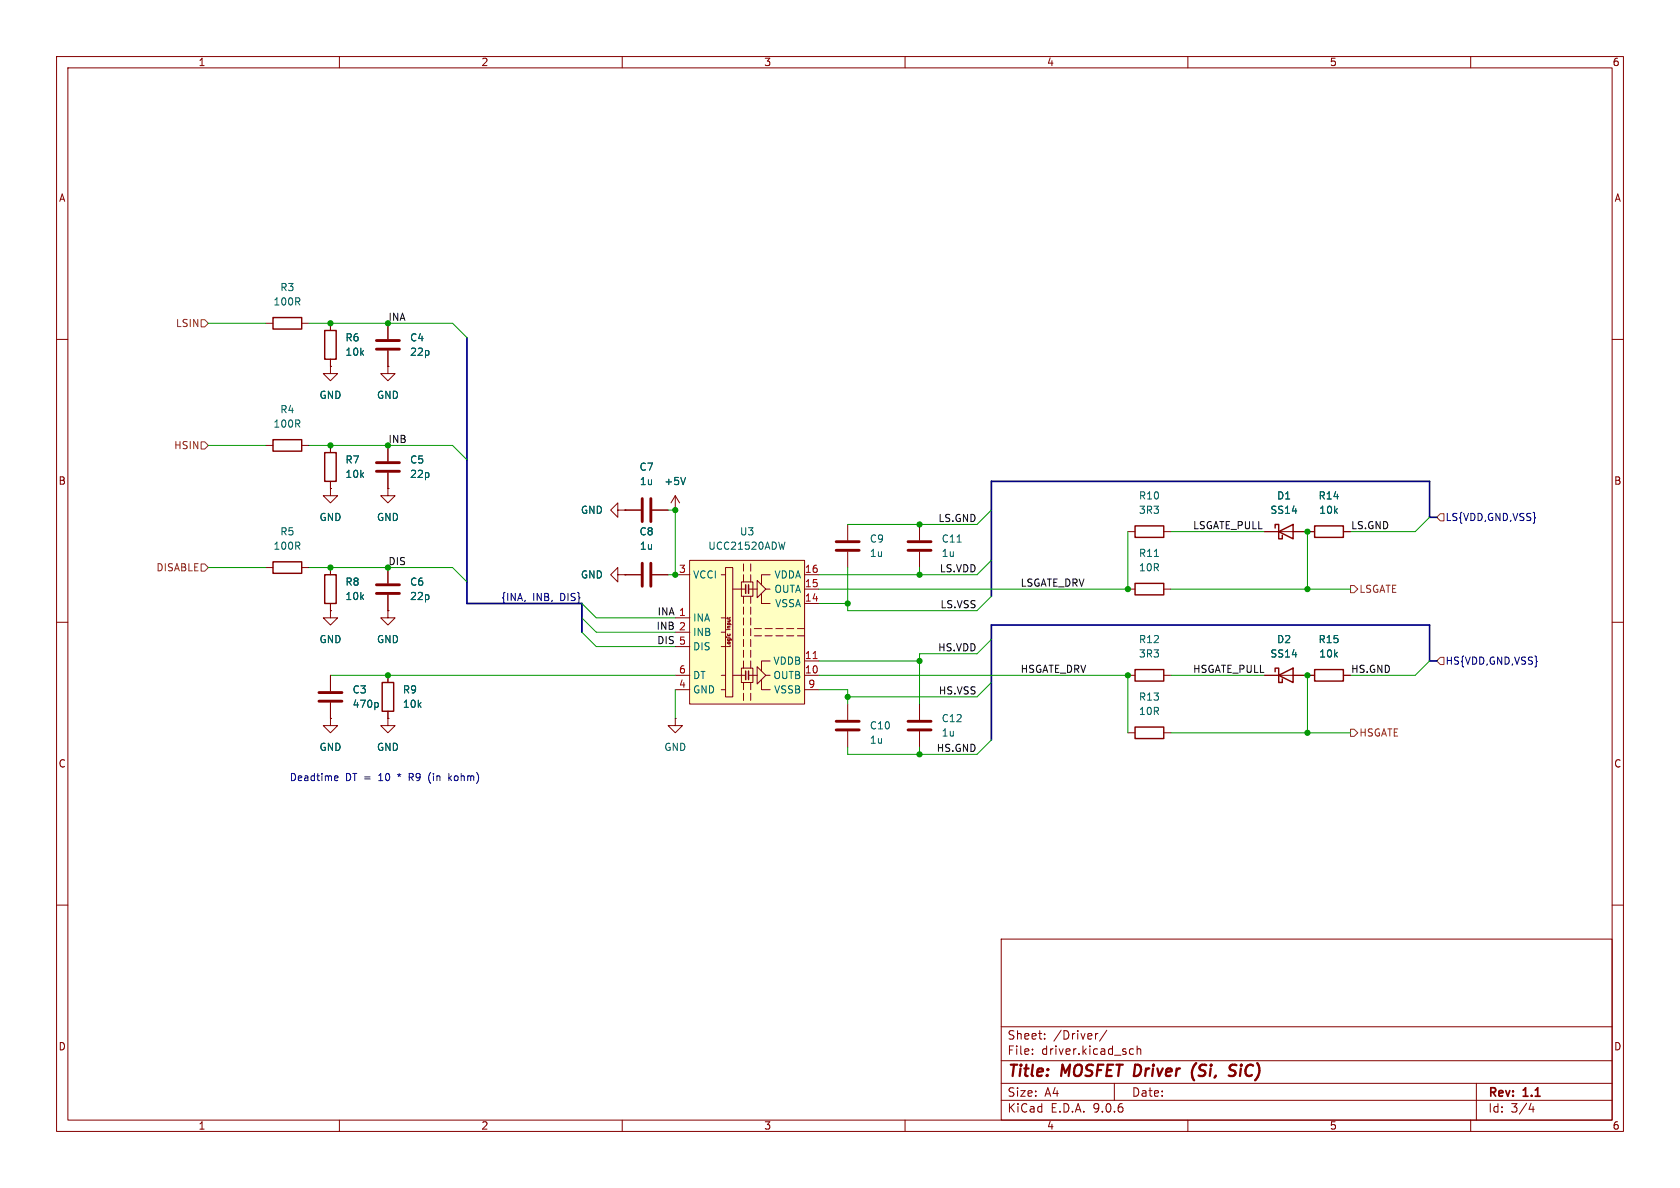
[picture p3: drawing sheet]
<svg xmlns="http://www.w3.org/2000/svg" width="297mm" height="210mm" viewBox="0 0 297 210" stroke-linecap="round" stroke-linejoin="round" font-family="sans-serif">
<g fill="none" stroke="#840000" stroke-width=".18">
<path d="M10 10h277v190h-277zM12 12h273v186h-273zM60 10v2M110 10v2M160 10v2M210 10v2M260 10v2M47 57.2h1.3M53.3 57.2h1.3M58.4 57.2v1.2M10 60h2M47 78.7h1.3"/>
<path d="M53.3 78.7h1.3M58.4 64.8v1.2h1.3l-1.3 1.3-1.3-1.3h1.3M58.4 64.8h.1M58.4 63.5v1.3M58.4 78.7v1.3M68.6 78.7v2.8M285 60h2M58.4 85.1v1.3M68.6 86.4v1.2h1.2l-1.2 1.3-1.3-1.3h1.3M68.6 86.4h.1M68.6 83.6v2.8M109.2 90.2v-1.3l-1.3 1.3 1.3 1.2v-1.2h1.3"/>
<path d="M110.5 90.2h.1M110.5 90.2h2.8M115.3 90.2h2.8M119.4 90.2h.1M119.4 87.6l-.8 1.3M119.4 87.6l.7 1.3M119.4 87.6v2.6M162.6 92.7v2.8M162.6 97.5v2.8M199.4 94h1.3M205.7 94h1.3M223.5 94h8.9"/>
<path d="M237.5 94h1.3M10 110h2M109.2 101.6v-1.3l-1.3 1.3 1.3 1.3v-1.3h1.3M110.5 101.6h.1M110.5 101.6h2.8M115.3 101.6h2.8M199.4 119.4h1.3M199.4 104.1h1.3M205.7 119.4h1.3M205.7 104.1h1.3M231.1 119.4h1.3M237.5 119.4h1.3"/>
<path d="M285 110h2M119.4 127v1.3h1.2l-1.2 1.2-1.3-1.2h1.3M119.4 127h.1M199.4 129.5h1.3M205.7 129.5h1.3M10 160h2M177 166h108v32h-108zM285 160h2M60 198v2M110 198v2M160 198v2M177 194.5h108"/>
<path d="M177 191.5h108M177 187.5h108M177 181.5h108M182.5 186.3v.1M182.5 185.5v.1M184.7 183.6v.1M184.7 182.8v.1M194.1 182.7l-.3 .1-.1 .2M195.7 182.1l-1.3 2M197 191.5v3M199.7 186.3l.3 .1 .4-.1M200.4 185.5l-.4-.1-.3 .1"/>
<path d="M201 185.5l.2-.1 .4 .1 .1 .9M201 184.9v1.5M210 198v2M260 198v2M261 191.5v6.5M270.7 195l-.4 1.1h.9M271 195.6v1"/>
</g>
<path d="M211.5 187.9a2.35 2.35 0 0 0-.4 3.1M217.5 189l.6 .3a.49 .49 0 0 1 .3 .5 .49 .49 0 0 1-.4 .4h-.5M218.6 188.3a.85 .85 0 0 0-1.1 .1l-.1 .2" fill="none" stroke="#840000" stroke-width=".4"/>
<path d="M48.3 56.1h5v2.1h-5zM57.4 58.4h2v5.1h-2zM48.3 77.7h5v2.1h-5zM57.4 80h2v5.1h-2zM200.7 93h5v2h-5zM225.4 93.3v-.6h.7v2.6h.6v-.7M226.1 94l2.5-1.3v2.6zM232.4 93h5.1v2h-5.1zM200.7 118.4h5v2h-5zM200.7 103.1h5v2.1h-5zM232.4 118.4h5.1v2h-5.1zM200.7 128.5h5v2.1h-5z" fill="none" stroke="#840000" stroke-width=".25"/>
<path d="M121.2 84.4l-.4 1.3M169.2 95.8h.7M204.1 98.4h.7" fill="none" stroke="#006464" stroke-width=".18"/>
<path d="M66.5 81.8h4.1M66.5 83.3h4.1M113.5 88.1v4.1M113.5 99.6v4M115.1 88.1v4.1M115.1 99.6v4M160.5 97.3h4.1M160.5 95.8h4.1" fill="none" stroke="#840000" stroke-width=".51"/>
<path d="M121.9 99.1h20.3v25.4h-20.3z" fill="#ffffc2"/>
<g fill="none" stroke="#840000" stroke-width=".18">
<path d="M58.4 57.2v1.2M68.6 57.2v2.7M58.4 64.8h.1M58.4 63.5v1.3M58.4 78.7v1.3M68.6 64.8v1.2h1.2l-1.2 1.3-1.3-1.3h1.3M68.6 64.8h.1M68.6 62v2.8M68.6 78.7v2.8M58.4 86.4v1.2h1.3l-1.3 1.3-1.3-1.3h1.3M58.4 86.4h.1M58.4 85.1v1.3"/>
<path d="M68.6 86.4h.1M68.6 83.6v2.8M110.5 90.2h.1M110.5 90.2h2.8M115.3 90.2h2.8M119.4 90.2h.1M121.9 99.1h20.3v25.4h-20.3zM131.4 99.7v1.3M132.7 99.7v1.3M149.9 92.7v2.8M149.9 97.5v2.8M223.5 94h2.6"/>
<path d="M228.6 94h3.8M237.5 94h1.3M47 100.3h1.3M53.3 100.3h1.3M58.4 108v1.2h1.3l-1.3 1.3-1.3-1.3h1.3M58.4 108h.1M58.4 100.3v1.3M58.4 106.7v1.3M58.4 119.4v2.8M68.6 108v1.2h1.2l-1.2 1.3-1.3-1.3h1.3M68.6 108h.1M68.6 100.3v2.8"/>
<path d="M68.6 105.2v2.8M68.6 119.4v1.3M110.5 101.6h.1M110.5 101.6h2.8M115.3 101.6h2.8M119.4 119.4h2.5M119.4 101.6h2.5M119.4 109.2h2.5M119.4 111.8h2.5M119.4 114.3h2.5M127.5 119.4h.8M127.5 101.6h.8"/>
<path d="M127.5 109.2h.8M127.5 111.8h.8M127.5 114.3h.8M128.3 100.3h1.2v22.9h-1.2zM128.7 112.1l-.1 .1M129 112.1l.1 .1M129.5 104.1h2.3M129.5 119.4h2.3M131.1 102.9h2v2.5h-2zM131.1 118.1h2v2.6h-2zM131.4 101.6v1.3M131.4 105.4v1.3"/>
<path d="M131.4 107.3v1.3M131.4 109.2v1.3M131.4 111.1v1.3M131.4 113v1.3M131.4 114.9v1.3M131.4 116.8v1.3M132.3 104.1h1.6M132.3 119.4h1.6M132.7 101.6v1.3M132.7 105.4v1.3M132.7 107.3v1.3M132.7 109.2v1.3"/>
<path d="M132.7 111.1v1.3M132.7 113v1.3M132.7 114.9v1.3M132.7 116.8v1.3M133.3 111.1h1.3M133.3 112.4h1.3M133.9 102.6l1.5 1.5-1.5 1.6zM133.9 117.9l1.5 1.5-1.5 1.5zM134.6 104.9v1.8h1.5M135.3 111.1h1.2M135.3 112.4h1.2M135.4 104.1h.7"/>
<path d="M135.4 119.4h.7M136.1 101.6h-1.5v1.8M136.1 116.8h-1.5v1.8M137.2 111.1h1.2M137.2 112.4h1.2M139.1 111.1h1.2M139.1 112.4h1.2M141 111.1h1.2M141 112.4h1.2M142.2 104.1h2.6M142.2 119.4h2.6M142.2 101.6h2.6"/>
<path d="M142.2 106.7h2.6M142.2 116.8h2.6M223.5 119.4h8.9M237.5 119.4h1.3M58.4 127v1.3h1.3l-1.3 1.2-1.3-1.2h1.3M58.4 127h.1M58.4 124.2v2.8M68.6 127v1.3h1.2l-1.2 1.2-1.3-1.2h1.3M68.6 127h.1M68.6 125.7v1.3M119.4 121.9h2.5M127.5 121.9h.8"/>
<path d="M131.4 120.7v1.2M131.4 122.6v1.2M132.7 120.7v1.2M132.7 122.6v1.2M134.6 120.1v1.8h1.5M142.2 121.9h2.6M149.9 124.5v2.8M149.9 129.3v2.8M162.6 124.5v2.8M162.6 129.3v2.8"/>
</g>
<path d="M48.3 99.3h5v2h-5zM57.4 101.6h2v5.1h-2zM131.8 103.4v1.5M131.8 118.6v1.5M132.3 103.4v1.5M132.3 118.6v1.5M225.4 118.7v-.6h.7v2.6h.6v-.7M226.1 119.4l2.5-1.3v2.6zM67.6 120.7h2v5h-2z" fill="none" stroke="#840000" stroke-width=".25"/>
<path d="M143.8 116.4h.7" fill="none" stroke="#a90000" stroke-width=".18"/>
<path d="M121.2 84.4l-.4 1.3M138.8 95.8l-.3 1.3M66.6 124.2l.3 .2v.4l-.3 .2" fill="none" stroke="#006464" stroke-width=".18"/>
<path d="M66.5 60.2h4.1M66.5 61.7h4.1M147.8 97.3h4.1M147.8 95.8h4.1M66.5 103.4h4.1M66.5 104.9h4.1M56.4 122.4h4.1M56.4 124h4.1M147.8 127.5h4.1M147.8 129h4.1M160.5 127.5h4.1M160.5 129h4.1" fill="none" stroke="#840000" stroke-width=".51"/>
<path d="M35.6 56.5h.6l.6 .7-.6 .6h-.6zM35.6 78.1h.6l.6 .6-.6 .7h-.6zM35.6 99.7h.6l.6 .6-.6 .7h-.6zM254.6 90.8h.7v1.3h-.7l-.6-.7zM238.8 103.5h.6l.6 .6-.6 .7h-.6zM254.6 116.2h.7v1.3h-.7l-.6-.7zM238.8 128.9h.6l.6 .6-.6 .7h-.6z" fill="none" stroke="#725600" stroke-width=".18"/>
<path d="M82.5 59.7v47h20.4v5.1M254 91.4h-1.3v-6.3h-77.4v20.3M254 116.8h-1.3v-6.3h-77.4v20.3" fill="none" stroke="#000084" stroke-width=".3"/>
<g fill="none" stroke="#009600" stroke-width=".18">
<path d="M36.8 57.2h10.2M54.6 57.2h25.4l2.5 2.5M36.8 78.7h10.2M54.6 78.7h25.4l2.5 2.6M118.1 90.2h1.3v11.4h-1.3M175.3 99.1l-2.6 2.5h-27.9M175.3 90.2l-2.6 2.5h-22.8M199.4 94v10.1h-54.6M207 94h16.5M231.1 94v10.1M252.7 91.4l-2.5 2.6h-11.4M36.8 100.3h10.2"/>
<path d="M54.6 100.3h25.4l2.5 2.6M58.4 119.4h61M102.9 109.2l2.5 2.6h14M102.9 106.7l2.5 2.5h14M102.9 111.8l2.5 2.5h14M144.8 119.4h54.6v10.1M144.8 106.7h5.1M144.8 116.8h17.8M149.9 100.3v7.7h22.8l2.6-2.6M162.6 100.3v1.3M175.3 113l-2.6 2.6h-10.1v8.9M207 119.4h16.5"/>
<path d="M207 104.1h31.8M231.1 119.4v10.1M252.7 116.8l-2.5 2.6h-11.4M119.4 121.9v5.1M144.8 121.9h5.1v2.6M162.6 132.1v1.3M175.3 130.8l-2.6 2.6h-22.8v-1.3M175.3 120.7l-2.6 2.5h-22.8M207 129.5h31.8"/>
</g>
<path d="M59.2 137.9h.5M59.2 137.2h.4l.2 .3-.6 .1M72.3 137.4h.5M72.8 136.7h-.5v1.3M76.1 136.5a1.46 1.46 0 0 0 0 2M79.4 136.7v1.3M79.5 137.5l.3 .5M79.8 137.2l-.4 .4" fill="none" stroke="#0000c2" stroke-width=".18"/>
<g fill="#009600" stroke="#009600" stroke-width=".18">
<circle cx="162.6" cy="116.8" r=".46"/>
<circle cx="149.9" cy="123.2" r=".46"/>
<circle cx="162.6" cy="133.4" r=".46"/>
<circle cx="119.4" cy="90.2" r=".46"/>
<circle cx="119.4" cy="101.6" r=".46"/>
<circle cx="162.6" cy="92.7" r=".46"/>
<circle cx="162.6" cy="101.6" r=".46"/>
<circle cx="199.4" cy="119.4" r=".46"/>
<circle cx="231.1" cy="94" r=".46"/>
<circle cx="231.1" cy="104.1" r=".46"/>
<circle cx="199.4" cy="104.1" r=".46"/>
<circle cx="231.1" cy="129.5" r=".46"/>
<circle cx="231.1" cy="119.4" r=".46"/>
<circle cx="68.6" cy="119.4" r=".46"/>
<circle cx="68.6" cy="100.3" r=".46"/>
<circle cx="68.6" cy="78.7" r=".46"/>
<circle cx="58.4" cy="78.7" r=".46"/>
<circle cx="58.4" cy="57.2" r=".46"/>
<circle cx="58.4" cy="100.3" r=".46"/>
<circle cx="68.6" cy="57.2" r=".46"/>
<circle cx="149.9" cy="106.7" r=".46"/>
</g>
<g font-size="2.8" fill="#840000">
<text x="178" y="190.9">Title:</text>
<text x="187.7" y="190.9">MOSFET Driver</text>
<text x="212.3" y="190.9">(Si,</text>
<text x="219.8" y="190.9">SiC)</text>
</g>
<g font-size="2.1" fill="#840000">
<text x="178" y="184">Sheet:</text>
<text x="186.2" y="184">/Driver/</text>
<text x="178" y="186.7">File:</text>
<text x="184.1" y="186.7">driver.kicad_sch</text>
<text x="178" y="196.9">KiCad</text>
<text x="178" y="194.1">Size:</text>
<text x="184.7" y="194.1">A4</text>
<text x="185.7" y="196.9">E.D.A.</text>
<text x="193.3" y="196.9">9.0.6</text>
<text x="200" y="194.1">Date:</text>
<text x="263" y="194.3">Rev:</text>
<text x="263" y="196.9">Id:</text>
<text x="267.1" y="196.9">3/4</text>
<text x="269.4" y="194.3">1.1</text>
</g>
<g font-size="1.8" fill="#840000">
<text x="35" y="11.9">1</text>
<text x="85" y="11.9">2</text>
<text x="135" y="11.9">3</text>
<text x="185" y="11.9">4</text>
<text x="235" y="11.9">5</text>
<text x="285" y="11.9">6</text>
<text x="10.3" y="35.9">A</text>
<text x="285.3" y="35.9">A</text>
<text x="10.3" y="85.9">B</text>
<text x="285.3" y="85.9">B</text>
<text x="10.3" y="135.9">C</text>
<text x="285.3" y="135.9">C</text>
<text x="10.3" y="185.9">D</text>
<text x="285.3" y="185.9">D</text>
<text x="35" y="199.9">1</text>
<text x="85" y="199.9">2</text>
<text x="135" y="199.9">3</text>
<text x="185" y="199.9">4</text>
<text x="235" y="199.9">5</text>
<text x="285" y="199.9">6</text>
</g>
<g font-size="1.8" fill="#006464">
<text x="49.5" y="51.7">R3</text>
<text x="48.2" y="54.2">100R</text>
<text x="61" y="60.6">R6</text>
<text x="61" y="63.1">10k</text>
<text x="72.4" y="60.6">C4</text>
<text x="72.4" y="63.1">22p</text>
<text x="56.4" y="70.7">GND</text>
<text x="66.5" y="70.7">GND</text>
<text x="48.2" y="75.8">100R</text>
<text x="49.5" y="73.3">R4</text>
<text x="61" y="82.1">R7</text>
<text x="72.4" y="82.1">C5</text>
<text x="113" y="83.4">C7</text>
<text x="61" y="84.7">10k</text>
<text x="72.4" y="84.7">22p</text>
<text x="113" y="86">1u</text>
<text x="117.3" y="86">+5V</text>
<text x="201.3" y="88.5">R10</text>
<text x="225.7" y="88.5">D1</text>
<text x="233" y="88.5">R14</text>
<text x="49.5" y="94.8">R5</text>
<text x="56.4" y="92.3">GND</text>
<text x="66.5" y="92.3">GND</text>
<text x="102.6" y="91">GND</text>
<text x="113" y="94.8">C8</text>
<text x="130.7" y="94.8">U3</text>
<text x="201.3" y="91">3R3</text>
<text x="224.5" y="91">SS14</text>
<text x="233.1" y="91">10k</text>
<text x="48.2" y="97.4">100R</text>
<text x="113" y="97.4">1u</text>
<text x="125.1" y="97.4">UCC21520ADW</text>
<text x="153.7" y="96.1">C9</text>
<text x="153.7" y="98.7">1u</text>
<text x="166.4" y="98.7">1u</text>
<text x="166.4" y="96.1">C11</text>
<text x="201.3" y="98.7">R11</text>
<text x="201.3" y="101.2">10R</text>
<text x="61" y="103.7">R8</text>
<text x="61" y="106.3">10k</text>
<text x="72.4" y="103.7">C6</text>
<text x="72.4" y="106.3">22p</text>
<text x="102.6" y="102.5">GND</text>
<text x="122.4" y="102.5">VCCI</text>
<text x="136.8" y="102.5">VDDA</text>
<text x="136.8" y="105">OUTA</text>
<text x="136.9" y="107.5">VSSA</text>
<text x="56.4" y="113.9">GND</text>
<text x="66.5" y="113.9">GND</text>
<text x="122.4" y="110.1">INA</text>
<text x="122.4" y="112.6">INB</text>
<text x="201.3" y="113.9">R12</text>
<text x="225.7" y="113.9">D2</text>
<text x="233" y="113.9">R15</text>
<text x="122.4" y="115.2">DIS</text>
<text x="136.6" y="117.7">VDDB</text>
<text x="201.3" y="116.4">3R3</text>
<text x="224.5" y="116.4">SS14</text>
<text x="233.1" y="116.4">10k</text>
<text x="62.2" y="122.8">C3</text>
<text x="62.2" y="125.3">470p</text>
<text x="71.1" y="122.8">R9</text>
<text x="71.1" y="125.3">10k</text>
<text x="122.4" y="120.2">DT</text>
<text x="122.4" y="122.8">GND</text>
<text x="136.6" y="120.2">OUTB</text>
<text x="136.8" y="122.8">VSSB</text>
<text x="201.3" y="124.1">R13</text>
<text x="153.7" y="131.7">1u</text>
<text x="153.7" y="129.1">C10</text>
<text x="166.4" y="130.4">1u</text>
<text x="166.4" y="127.9">C12</text>
<text x="201.3" y="126.6">10R</text>
<text x="56.4" y="132.9">GND</text>
<text x="66.5" y="132.9">GND</text>
<text x="117.3" y="132.9">GND</text>
</g>
<g font-size="1.8" fill="#725600">
<text x="31" y="58">LSIN</text>
<text x="30.7" y="79.6">HSIN</text>
<text x="27.5" y="101.2">DISABLE</text>
<text x="240.2" y="105">LSGATE</text>
<text x="240.2" y="130.4">HSGATE</text>
</g>
<g font-size="1.8" fill="#0f0f0f">
<text x="68.6" y="56.8">INA</text>
<text x="68.6" y="78.4">INB</text>
<text x="165.8" y="92.4">LS.GND</text>
<text x="210.8" y="93.6">LSGATE_PULL</text>
<text x="238.8" y="93.6">LS.GND</text>
<text x="68.6" y="100">DIS</text>
<text x="166" y="101.3">LS.VDD</text>
<text x="166.2" y="107.6">LS.VSS</text>
<text x="180.3" y="103.8">LSGATE_DRV</text>
<text x="116" y="111.4">INB 2</text>
<text x="116.1" y="114">DIS 5</text>
<text x="116.2" y="108.9">INA 1</text>
<text x="165.7" y="115.2">HS.VDD</text>
<text x="180.3" y="119">HSGATE_DRV</text>
<text x="210.8" y="119">HSGATE_PULL</text>
<text x="238.8" y="119">HS.GND</text>
<text x="165.9" y="122.8">HS.VSS</text>
<text x="165.5" y="133">HS.GND</text>
</g>
<g font-size="1.8" fill="#000084">
<text x="255.5" y="92.3">LS{VDD,GND,VSS}</text>
<text x="88.5" y="106.3">{INA,</text>
<text x="94.2" y="106.3">INB,</text>
<text x="99.1" y="106.3">DIS}</text>
<text x="255.5" y="117.7">HS{VDD,GND,VSS}</text>
</g>
<g font-size="1.8" fill="#a90000">
<text x="119.9" y="101.3">3</text>
<text x="142.2" y="101.3">16</text>
<text x="142.2" y="103.9">15</text>
<text x="142.2" y="106.4">14</text>
<text x="119.9" y="119.1">6</text>
<text x="142.2" y="116.6">11</text>
<text x="142.2" y="119.1">10</text>
<text x="119.9" y="121.7">4</text>
<text x="142.8" y="121.7">9</text>
</g>
<g font-size="1.8" fill="#0000c2">
<text x="51.1" y="138.3">Deadtime</text>
<text x="61.1" y="138.3">DT =</text>
<text x="67.2" y="138.3">10</text>
<text x="70.8" y="138.3">*</text>
<text x="72.9" y="138.3">R9</text>
<text x="76.6" y="138.3">(in</text>
<text x="80.4" y="138.3">kohm)</text>
</g>
<g font-size=".9" fill="#840000">
<text x="129.3" y="111.3" transform="rotate(-90 129.3 111.3)">Input</text>
<text x="129.3" y="114.6" transform="rotate(-90 129.3 114.6)">Logic</text>
</g>
</svg>
